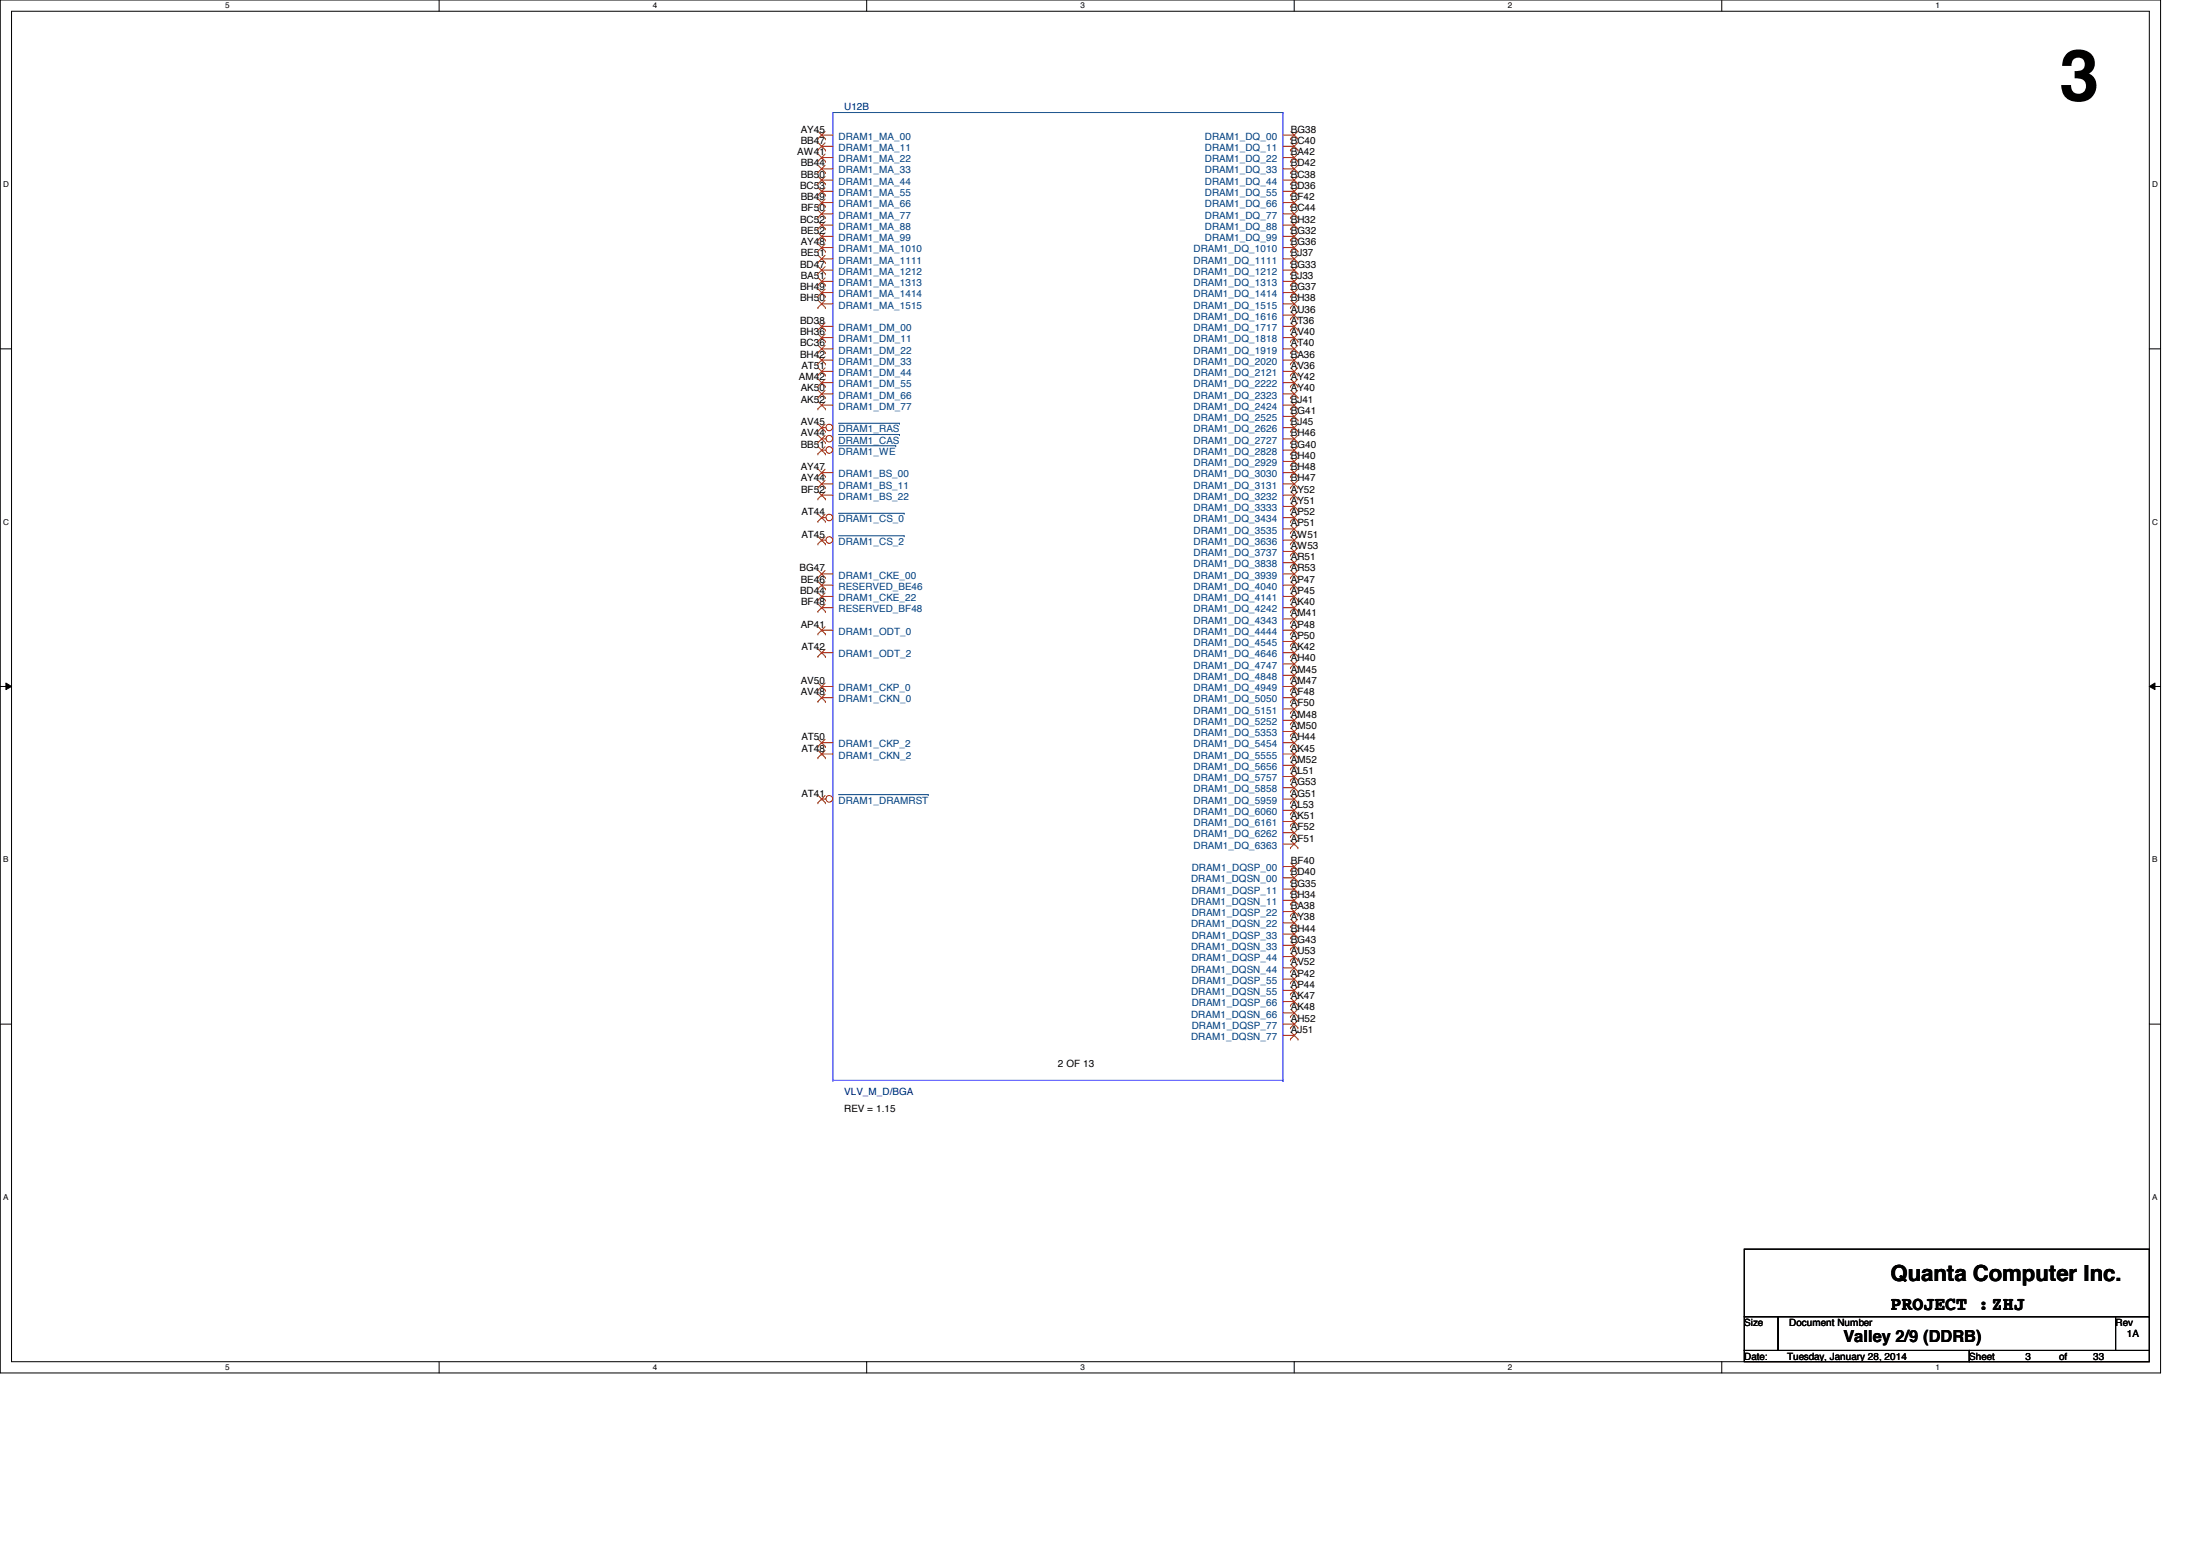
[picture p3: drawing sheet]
<svg xmlns="http://www.w3.org/2000/svg" width="297mm" height="210mm" viewBox="0 0 297 210" stroke-linecap="round" stroke-linejoin="round" font-family="sans-serif">
<path d="M0 0h292.6v185.9h-292.6zM1.6 1.5h289.5v182.9h-289.5z" fill="none" stroke="#000" stroke-width=".14"/>
<g fill="#fff">
<path d="M30.5 .2h.6v1.2h-.6z"/>
<path d="M30.5 184.6h.6v1.2h-.6z"/>
</g>
<path d="M59.5 0v1.5M59.5 184.4v1.5" fill="none" stroke="#000" stroke-width=".14"/>
<g fill="#fff">
<path d="M88.4 .2h.6v1.2h-.6z"/>
<path d="M88.4 184.6h.6v1.2h-.6z"/>
</g>
<path d="M117.4 0v1.5M117.4 184.4v1.5" fill="none" stroke="#000" stroke-width=".14"/>
<g fill="#fff">
<path d="M146.3 .2h.6v1.2h-.6z"/>
<path d="M146.3 184.6h.6v1.2h-.6z"/>
</g>
<path d="M175.3 0v1.5M175.3 184.4v1.5" fill="none" stroke="#000" stroke-width=".14"/>
<g fill="#fff">
<path d="M204.3 .2h.5v1.2h-.5z"/>
<path d="M204.3 184.6h.5v1.2h-.5z"/>
</g>
<path d="M233.2 0v1.5M233.2 184.4v1.5" fill="none" stroke="#000" stroke-width=".14"/>
<g fill="#fff">
<path d="M262.2 .2h.6v1.2h-.6z"/>
<path d="M262.2 184.6h.6v1.2h-.6z"/>
<path d="M.4 24.4h.8v1.2h-.8z"/>
<path d="M291.5 24.4h.8v1.2h-.8z"/>
<path d="M.4 70.1h.8v1.2h-.8z"/>
<path d="M291.5 70.1h.8v1.2h-.8z"/>
</g>
<path d="M0 47.2h1.6M291.1 47.2h1.5" fill="none" stroke="#000" stroke-width=".14"/>
<g fill="#fff">
<path d="M.4 115.8h.7v1.2h-.7z"/>
<path d="M291.5 115.8h.7v1.2h-.7z"/>
</g>
<path d="M0 93h1.6M.8 92.5l.8 .5-.8 .4zM291.1 93l.8-.5v.9zM291.1 93h1.5" fill="none" stroke="#000" stroke-width=".14"/>
<path d="M.8 92.5l.8 .5-.8 .4zM291.1 93l.8-.5v.9z" fill="#000"/>
<g fill="#fff">
<path d="M.4 161.5h.7v1.2h-.7z"/>
<path d="M291.5 161.5h.7v1.2h-.7z"/>
</g>
<path d="M0 138.7h1.6M291.1 138.7h1.5M236.3 169.2h54.8v9.1h-54.8zM236.3 178.3h4.5v4.6h-4.5zM240.8 178.3h45.8v4.6h-45.8zM286.6 178.3h4.5v4.6h-4.5zM236.3 182.9h30.4v1.5h-30.4zM266.7 182.9h24.4v1.5h-24.4z" fill="none" stroke="#000" stroke-width=".14"/>
<path d="M173.8 15.2h.1M173.8 15.2v131.1M173.8 15.2h-61v131.1M112.8 146.3h.1M112.8 146.3h61M173.8 146.3h.1" fill="none" stroke="#00f" stroke-width=".14"/>
<path d="M111.3 85.3h.1M111.3 94.5h.1M111.3 93h.1M111.3 85.3h1.5M111.3 94.5h1.5M111.3 93h1.5" fill="none" stroke="#f00" stroke-width=".14"/>
<path d="M110.8 85.9h.1M110.8 95h.1M110.8 93.5h.1M110.8 84.9l1 1M110.8 94l1 1M110.8 92.5l1 1M111.8 84.9l-1 1M111.8 94l-1 1M111.8 92.5l-1 1M111.8 85.9h.1M111.8 95h.1M111.8 93.5h.1" fill="none" stroke="#804000" stroke-width=".14"/>
<circle cx="112.3" cy="108.2" r=".45" fill="#fff"/>
<g fill="none" stroke="#f00" stroke-width=".14">
<path d="M173.8 19.8h1.5M173.8 18.3h1.5M175.3 19.8h.1M175.3 18.3h.1M173.8 39.6h1.5M173.8 38.1h1.5M173.8 36.6h1.5M173.8 35.1h1.5M173.8 33.5h1.5M173.8 32h1.5M173.8 30.5h1.5M173.8 29h1.5"/>
<path d="M173.8 27.4h1.5M173.8 25.9h1.5M173.8 24.4h1.5M173.8 22.9h1.5M173.8 21.3h1.5M175.3 39.6h.1M175.3 38.1h.1M175.3 36.6h.1M175.3 35.1h.1M175.3 33.5h.1M175.3 32h.1M175.3 30.5h.1"/>
<path d="M175.3 29h.1M175.3 27.4h.1M175.3 25.9h.1M175.3 24.4h.1M175.3 22.9h.1M175.3 21.3h.1M173.8 59.4h1.5M173.8 57.9h1.5M173.8 56.4h1.5M173.8 54.9h1.5M173.8 53.3h1.5M173.8 51.8h1.5"/>
<path d="M173.8 50.3h1.5M173.8 48.8h1.5M173.8 47.2h1.5M173.8 45.7h1.5M173.8 44.2h1.5M173.8 42.7h1.5M173.8 41.1h1.5M175.3 59.4h.1M175.3 57.9h.1M175.3 56.4h.1M175.3 54.9h.1M175.3 53.3h.1"/>
<path d="M175.3 51.8h.1M175.3 50.3h.1M175.3 48.8h.1M175.3 47.2h.1M175.3 45.7h.1M175.3 44.2h.1M175.3 42.7h.1M175.3 41.1h.1M111.3 77.7h.1M111.3 77.7h1.5M173.8 79.2h1.5M173.8 77.7h1.5"/>
<path d="M173.8 76.2h1.5M173.8 74.7h1.5M173.8 73.2h1.5M173.8 71.6h1.5M173.8 70.1h1.5M173.8 68.6h1.5M173.8 67.1h1.5M173.8 65.5h1.5M173.8 64h1.5M173.8 62.5h1.5M173.8 61h1.5M175.3 79.2h.1"/>
<path d="M175.3 77.7h.1M175.3 76.2h.1M175.3 74.7h.1M175.3 73.2h.1M175.3 71.6h.1M175.3 70.1h.1M175.3 68.6h.1M175.3 67.1h.1M175.3 65.5h.1M175.3 64h.1M175.3 62.5h.1M175.3 61h.1"/>
<path d="M111.3 88.4h.1M111.3 80.8h.1M111.3 88.4h1.5M111.3 80.8h1.5M173.8 99.1h1.5M173.8 97.5h1.5M173.8 96h1.5M173.8 94.5h1.5M173.8 93h1.5M173.8 91.4h1.5M173.8 89.9h1.5M173.8 88.4h1.5"/>
<path d="M173.8 86.9h1.5M173.8 85.3h1.5M173.8 83.8h1.5M173.8 82.3h1.5M173.8 80.8h1.5M175.3 99.1h.1M175.3 97.5h.1M175.3 96h.1M175.3 94.5h.1M175.3 93h.1M175.3 91.4h.1M175.3 89.9h.1"/>
<path d="M175.3 88.4h.1M175.3 86.9h.1M175.3 85.3h.1M175.3 83.8h.1M175.3 82.3h.1M175.3 80.8h.1M111.3 108.2h.6M111.3 108.2h.1M111.3 102.1h.1M111.3 100.6h.1M111.3 102.1h1.5M111.3 100.6h1.5"/>
<path d="M173.8 108.2h1.5M173.8 102.1h1.5M173.8 100.6h1.5M173.8 118.9h1.5M173.8 117.3h1.5M173.8 114.3h1.5M173.8 112.8h1.5M173.8 111.3h1.5M173.8 109.7h1.5M173.8 106.7h1.5M173.8 105.2h1.5M173.8 103.6h1.5"/>
<path d="M175.3 118.9h.1M175.3 117.3h.1M175.3 114.3h.1M175.3 112.8h.1M175.3 111.3h.1M175.3 109.7h.1M175.3 108.2h.1M175.3 106.7h.1M175.3 105.2h.1M175.3 103.6h.1M175.3 102.1h.1M175.3 100.6h.1"/>
<path d="M173.8 138.7h1.5M173.8 137.2h1.5M173.8 135.6h1.5M173.8 134.1h1.5M173.8 132.6h1.5M173.8 131.1h1.5M173.8 129.5h1.5M173.8 128h1.5M173.8 126.5h1.5M173.8 125h1.5M173.8 123.4h1.5M173.8 121.9h1.5"/>
<path d="M173.8 120.4h1.5M175.3 138.7h.1M175.3 137.2h.1M175.3 135.6h.1M175.3 134.1h.1M175.3 132.6h.1M175.3 131.1h.1M175.3 129.5h.1M175.3 128h.1M175.3 126.5h.1M175.3 125h.1M175.3 123.4h.1"/>
<path d="M175.3 121.9h.1M175.3 120.4h.1M173.8 140.2h1.5M175.3 140.2h.1"/>
<circle cx="112.3" cy="108.2" r=".45"/>
</g>
<g fill="none" stroke="#804000" stroke-width=".14">
<path d="M174.8 18.8h.1M174.8 19.3l1 1M174.8 17.8l1 1M175.8 19.3l-1 1M175.8 17.8l-1 1M175.8 18.8h.1M174.8 38.6h.1M174.8 37.1h.1M174.8 35.6h.1M174.8 34h.1M174.8 32.5h.1M174.8 31h.1"/>
<path d="M174.8 29.5h.1M174.8 27.9h.1M174.8 26.4h.1M174.8 24.9h.1M174.8 23.4h.1M174.8 21.8h.1M174.8 20.3h.1M174.8 39.2l1 .9M174.8 37.6l1 1M174.8 36.1l1 1M174.8 34.6l1 1M174.8 33.1l1 .9"/>
<path d="M174.8 31.5l1 1M174.8 30l1 1M174.8 28.5l1 1M174.8 27l1 .9M174.8 25.4l1 1M174.8 23.9l1 1M174.8 22.4l1 1M174.8 20.9l1 .9M175.8 39.2l-1 .9M175.8 37.6l-1 1M175.8 36.1l-1 1M175.8 34.6l-1 1"/>
<path d="M175.8 33.1l-1 .9M175.8 31.5l-1 1M175.8 30l-1 1M175.8 28.5l-1 1M175.8 27l-1 .9M175.8 25.4l-1 1M175.8 23.9l-1 1M175.8 22.4l-1 1M175.8 20.9l-1 .9M175.8 38.6h.1M175.8 37.1h.1M175.8 35.6h.1"/>
<path d="M175.8 34h.1M175.8 32.5h.1M175.8 31h.1M175.8 29.5h.1M175.8 27.9h.1M175.8 26.4h.1M175.8 24.9h.1M175.8 23.4h.1M175.8 21.8h.1M175.8 20.3h.1M174.8 59.9h.1M174.8 58.4h.1"/>
<path d="M174.8 56.9h.1M174.8 55.4h.1M174.8 53.8h.1M174.8 52.3h.1M174.8 50.8h.1M174.8 49.3h.1M174.8 47.8h.1M174.8 46.2h.1M174.8 44.7h.1M174.8 43.2h.1M174.8 41.7h.1M174.8 40.1h.1"/>
<path d="M174.8 59l1 .9M174.8 57.4l1 1M174.8 55.9l1 1M174.8 54.4l1 1M174.8 52.9l1 .9M174.8 51.4l1 .9M174.8 49.8l1 1M174.8 48.3l1 1M174.8 46.8l1 1M174.8 45.3l1 .9M174.8 43.7l1 1M174.8 42.2l1 1"/>
<path d="M174.8 40.7l1 1M175.8 59l-1 .9M175.8 57.4l-1 1M175.8 55.9l-1 1M175.8 54.4l-1 1M175.8 52.9l-1 .9M175.8 51.4l-1 .9M175.8 49.8l-1 1M175.8 48.3l-1 1M175.8 46.8l-1 1M175.8 45.3l-1 .9M175.8 43.7l-1 1"/>
<path d="M175.8 42.2l-1 1M175.8 40.7l-1 1M175.8 59.9h.1M175.8 58.4h.1M175.8 56.9h.1M175.8 55.4h.1M175.8 53.8h.1M175.8 52.3h.1M175.8 50.8h.1M175.8 49.3h.1M175.8 47.8h.1M175.8 46.2h.1"/>
<path d="M175.8 44.7h.1M175.8 43.2h.1M175.8 41.7h.1M175.8 40.1h.1M110.8 78.2h.1M110.8 77.3l1 .9M111.8 77.3l-1 .9M111.8 78.2h.1M174.8 79.8h.1M174.8 78.2h.1M174.8 76.7h.1M174.8 75.2h.1"/>
<path d="M174.8 73.7h.1M174.8 72.1h.1M174.8 70.6h.1M174.8 69.1h.1M174.8 67.6h.1M174.8 66h.1M174.8 64.5h.1M174.8 63h.1M174.8 61.5h.1M174.8 78.8l1 1M174.8 77.3l1 .9M174.8 75.7l1 1"/>
<path d="M174.8 74.2l1 1M174.8 72.7l1 1M174.8 71.2l1 .9M174.8 69.6l1 1M174.8 68.1l1 1M174.8 66.6l1 1M174.8 65.1l1 .9M174.8 63.5l1 1M174.8 62l1 1M174.8 60.5l1 1M175.8 78.8l-1 1M175.8 77.3l-1 .9"/>
<path d="M175.8 75.7l-1 1M175.8 74.2l-1 1M175.8 72.7l-1 1M175.8 71.2l-1 .9M175.8 69.6l-1 1M175.8 68.1l-1 1M175.8 66.6l-1 1M175.8 65.1l-1 .9M175.8 63.5l-1 1M175.8 62l-1 1M175.8 60.5l-1 1M175.8 79.8h.1"/>
<path d="M175.8 78.2h.1M175.8 76.7h.1M175.8 75.2h.1M175.8 73.7h.1M175.8 72.1h.1M175.8 70.6h.1M175.8 69.1h.1M175.8 67.6h.1M175.8 66h.1M175.8 64.5h.1M175.8 63h.1M175.8 61.5h.1"/>
<path d="M110.8 88.9h.1M110.8 81.3h.1M110.8 87.9l1 1M110.8 80.3l1 1M111.8 87.9l-1 1M111.8 80.3l-1 1M111.8 88.9h.1M111.8 81.3h.1M174.8 99.6h.1M174.8 98h.1M174.8 96.5h.1M174.8 95h.1"/>
<path d="M174.8 93.5h.1M174.8 91.9h.1M174.8 90.4h.1M174.8 88.9h.1M174.8 87.4h.1M174.8 85.9h.1M174.8 84.3h.1M174.8 82.8h.1M174.8 81.3h.1M174.8 98.6l1 1M174.8 97.1l1 .9M174.8 95.5l1 1"/>
<path d="M174.8 94l1 1M174.8 92.5l1 1M174.8 91l1 .9M174.8 89.5l1 .9M174.8 87.9l1 1M174.8 86.4l1 1M174.8 84.9l1 1M174.8 83.4l1 .9M174.8 81.8l1 1M174.8 80.3l1 1M175.8 98.6l-1 1M175.8 97.1l-1 .9"/>
<path d="M175.8 95.5l-1 1M175.8 94l-1 1M175.8 92.5l-1 1M175.8 91l-1 .9M175.8 89.5l-1 .9M175.8 87.9l-1 1M175.8 86.4l-1 1M175.8 84.9l-1 1M175.8 83.4l-1 .9M175.8 81.8l-1 1M175.8 80.3l-1 1M175.8 99.6h.1"/>
<path d="M175.8 98h.1M175.8 96.5h.1M175.8 95h.1M175.8 93.5h.1M175.8 91.9h.1M175.8 90.4h.1M175.8 88.9h.1M175.8 87.4h.1M175.8 85.9h.1M175.8 84.3h.1M175.8 82.8h.1M175.8 81.3h.1"/>
<path d="M110.8 108.7h.1M110.8 102.6h.1M110.8 101.1h.1M110.8 107.7l1 1M110.8 101.6l1 1M110.8 100.1l1 1M111.8 107.7l-1 1M111.8 101.6l-1 1M111.8 100.1l-1 1M111.8 108.7h.1M111.8 102.6h.1M111.8 101.1h.1"/>
<path d="M174.8 119.4h.1M174.8 117.9h.1M174.8 114.8h.1M174.8 113.3h.1M174.8 111.8h.1M174.8 110.2h.1M174.8 108.7h.1M174.8 107.2h.1M174.8 105.7h.1M174.8 104.1h.1M174.8 102.6h.1M174.8 101.1h.1"/>
<path d="M174.8 119.9l1 1M174.8 118.4l1 1M174.8 116.9l1 1M174.8 113.8l1 1M174.8 112.3l1 1M174.8 110.8l1 1M174.8 109.3l1 .9M174.8 107.7l1 1M174.8 106.2l1 1M174.8 104.7l1 1M174.8 103.2l1 .9M174.8 101.6l1 1"/>
<path d="M174.8 100.1l1 1M175.8 119.9l-1 1M175.8 118.4l-1 1M175.8 116.9l-1 1M175.8 113.8l-1 1M175.8 112.3l-1 1M175.8 110.8l-1 1M175.8 109.3l-1 .9M175.8 107.7l-1 1M175.8 106.2l-1 1M175.8 104.7l-1 1M175.8 103.2l-1 .9"/>
<path d="M175.8 101.6l-1 1M175.8 100.1l-1 1M175.8 119.4h.1M175.8 117.9h.1M175.8 114.8h.1M175.8 113.3h.1M175.8 111.8h.1M175.8 110.2h.1M175.8 108.7h.1M175.8 107.2h.1M175.8 105.7h.1M175.8 104.1h.1"/>
<path d="M175.8 102.6h.1M175.8 101.1h.1M174.8 139.2h.1M174.8 137.7h.1M174.8 136.1h.1M174.8 134.6h.1M174.8 133.1h.1M174.8 131.6h.1M174.8 130h.1M174.8 128.5h.1M174.8 127h.1M174.8 125.5h.1"/>
<path d="M174.8 124h.1M174.8 122.4h.1M174.8 120.9h.1M174.8 139.7l1 1M174.8 138.2l1 1M174.8 136.7l1 1M174.8 135.2l1 .9M174.8 133.6l1 1M174.8 132.1l1 1M174.8 130.6l1 1M174.8 129.1l1 .9M174.8 127.6l1 .9"/>
<path d="M174.8 126l1 1M174.8 124.5l1 1M174.8 123l1 1M174.8 121.5l1 .9M175.8 139.7l-1 1M175.8 138.2l-1 1M175.8 136.7l-1 1M175.8 135.2l-1 .9M175.8 133.6l-1 1M175.8 132.1l-1 1M175.8 130.6l-1 1M175.8 129.1l-1 .9"/>
<path d="M175.8 127.6l-1 .9M175.8 126l-1 1M175.8 124.5l-1 1M175.8 123l-1 1M175.8 121.5l-1 .9M175.8 139.2h.1M175.8 137.7h.1M175.8 136.1h.1M175.8 134.6h.1M175.8 133.1h.1M175.8 131.6h.1M175.8 130h.1"/>
<path d="M175.8 128.5h.1M175.8 127h.1M175.8 125.5h.1M175.8 124h.1M175.8 122.4h.1M175.8 120.9h.1M174.8 140.7h.1M175.8 140.7h.1"/>
</g>
<path d="M113.6 107.6h12.1M125.7 107.6h.1" fill="none" stroke="#004080" stroke-width=".14"/>
<circle cx="112.3" cy="73.1" r=".45" fill="#fff"/>
<g fill="none" stroke="#f00" stroke-width=".14">
<path d="M111.3 73.2h.6M111.3 73.2h.1"/>
<circle cx="112.3" cy="73.1" r=".45"/>
</g>
<path d="M110.8 73.7h.1M110.8 72.7l1 1M111.8 72.7l-1 1M111.8 73.7h.1" fill="none" stroke="#804000" stroke-width=".14"/>
<path d="M113.6 72.6h8.9M122.5 72.6h.1" fill="none" stroke="#004080" stroke-width=".14"/>
<circle cx="112.3" cy="70.1" r=".45" fill="#fff"/>
<g fill="none" stroke="#f00" stroke-width=".14">
<path d="M111.3 70.1h.6M111.3 70.1h.1M111.3 67.1h.1M111.3 65.5h.1M111.3 64h.1M111.3 67.1h1.5M111.3 65.5h1.5M111.3 64h1.5"/>
<circle cx="112.3" cy="70.1" r=".45"/>
</g>
<g fill="none" stroke="#804000" stroke-width=".14">
<path d="M110.8 70.6h.1M110.8 67.6h.1M110.8 66h.1M110.8 64.5h.1M110.8 69.6l1 1M110.8 66.6l1 1M110.8 65.1l1 .9M110.8 63.5l1 1M111.8 69.6l-1 1M111.8 66.6l-1 1M111.8 65.1l-1 .9M111.8 63.5l-1 1"/>
<path d="M111.8 70.6h.1M111.8 67.6h.1M111.8 66h.1M111.8 64.5h.1"/>
</g>
<path d="M113.6 69.5h8.9M122.5 69.5h.1" fill="none" stroke="#004080" stroke-width=".14"/>
<circle cx="112.3" cy="60.9" r=".45" fill="#fff"/>
<g fill="none" stroke="#f00" stroke-width=".14">
<path d="M111.3 61h.6M111.3 61h.1"/>
<circle cx="112.3" cy="60.9" r=".45"/>
</g>
<path d="M110.8 61.5h.1M110.8 60.5l1 1M111.8 60.5l-1 1M111.8 61.5h.1" fill="none" stroke="#804000" stroke-width=".14"/>
<path d="M113.6 60.4h7.7M121.3 60.4h.1" fill="none" stroke="#004080" stroke-width=".14"/>
<circle cx="112.3" cy="59.4" r=".45" fill="#fff"/>
<g fill="none" stroke="#f00" stroke-width=".14">
<path d="M111.3 59.4h.6M111.3 59.4h.1"/>
<circle cx="112.3" cy="59.4" r=".45"/>
</g>
<path d="M110.8 59.9h.1M110.8 59l1 .9M111.8 59l-1 .9M111.8 59.9h.1" fill="none" stroke="#804000" stroke-width=".14"/>
<path d="M113.6 58.8h8.2M121.8 58.8h.1" fill="none" stroke="#004080" stroke-width=".14"/>
<circle cx="112.3" cy="57.9" r=".45" fill="#fff"/>
<g fill="none" stroke="#f00" stroke-width=".14">
<path d="M111.3 19.8h.1M111.3 18.3h.1M111.3 19.8h1.5M111.3 18.3h1.5M111.3 39.6h.1M111.3 38.1h.1M111.3 36.6h.1M111.3 35.1h.1M111.3 33.5h.1M111.3 32h.1M111.3 30.5h.1M111.3 29h.1"/>
<path d="M111.3 27.4h.1M111.3 25.9h.1M111.3 24.4h.1M111.3 22.9h.1M111.3 21.3h.1M111.3 39.6h1.5M111.3 38.1h1.5M111.3 36.6h1.5M111.3 35.1h1.5M111.3 33.5h1.5M111.3 32h1.5M111.3 30.5h1.5"/>
<path d="M111.3 29h1.5M111.3 27.4h1.5M111.3 25.9h1.5M111.3 24.4h1.5M111.3 22.9h1.5M111.3 21.3h1.5M111.3 57.9h.6M111.3 57.9h.1M111.3 54.9h.1M111.3 53.3h.1M111.3 51.8h.1M111.3 50.3h.1"/>
<path d="M111.3 48.8h.1M111.3 47.2h.1M111.3 45.7h.1M111.3 44.2h.1M111.3 41.1h.1M111.3 54.9h1.5M111.3 53.3h1.5M111.3 51.8h1.5M111.3 50.3h1.5M111.3 48.8h1.5M111.3 47.2h1.5M111.3 45.7h1.5"/>
<path d="M111.3 44.2h1.5M111.3 41.1h1.5M111.3 79.2h.1M111.3 79.2h1.5M111.3 82.3h.1M111.3 82.3h1.5"/>
<circle cx="112.3" cy="57.9" r=".45"/>
</g>
<g fill="none" stroke="#804000" stroke-width=".14">
<path d="M110.8 18.8h.1M110.8 19.3l1 1M110.8 17.8l1 1M111.8 19.3l-1 1M111.8 17.8l-1 1M111.8 18.8h.1M110.8 38.6h.1M110.8 37.1h.1M110.8 35.6h.1M110.8 34h.1M110.8 32.5h.1M110.8 31h.1"/>
<path d="M110.8 29.5h.1M110.8 27.9h.1M110.8 26.4h.1M110.8 24.9h.1M110.8 23.4h.1M110.8 21.8h.1M110.8 20.3h.1M110.8 39.2l1 .9M110.8 37.6l1 1M110.8 36.1l1 1M110.8 34.6l1 1M110.8 33.1l1 .9"/>
<path d="M110.8 31.5l1 1M110.8 30l1 1M110.8 28.5l1 1M110.8 27l1 .9M110.8 25.4l1 1M110.8 23.9l1 1M110.8 22.4l1 1M110.8 20.9l1 .9M111.8 39.2l-1 .9M111.8 37.6l-1 1M111.8 36.1l-1 1M111.8 34.6l-1 1"/>
<path d="M111.8 33.1l-1 .9M111.8 31.5l-1 1M111.8 30l-1 1M111.8 28.5l-1 1M111.8 27l-1 .9M111.8 25.4l-1 1M111.8 23.9l-1 1M111.8 22.4l-1 1M111.8 20.9l-1 .9M111.8 38.6h.1M111.8 37.1h.1M111.8 35.6h.1"/>
<path d="M111.8 34h.1M111.8 32.5h.1M111.8 31h.1M111.8 29.5h.1M111.8 27.9h.1M111.8 26.4h.1M111.8 24.9h.1M111.8 23.4h.1M111.8 21.8h.1M111.8 20.3h.1M110.8 58.4h.1M110.8 55.4h.1"/>
<path d="M110.8 53.8h.1M110.8 52.3h.1M110.8 50.8h.1M110.8 49.3h.1M110.8 47.8h.1M110.8 46.2h.1M110.8 44.7h.1M110.8 41.7h.1M110.8 40.1h.1M110.8 57.4l1 1M110.8 54.4l1 1M110.8 52.9l1 .9"/>
<path d="M110.8 51.4l1 .9M110.8 49.8l1 1M110.8 48.3l1 1M110.8 46.8l1 1M110.8 45.3l1 .9M110.8 43.7l1 1M110.8 40.7l1 1M111.8 57.4l-1 1M111.8 54.4l-1 1M111.8 52.9l-1 .9M111.8 51.4l-1 .9M111.8 49.8l-1 1"/>
<path d="M111.8 48.3l-1 1M111.8 46.8l-1 1M111.8 45.3l-1 .9M111.8 43.7l-1 1M111.8 40.7l-1 1M111.8 58.4h.1M111.8 55.4h.1M111.8 53.8h.1M111.8 52.3h.1M111.8 50.8h.1M111.8 49.3h.1M111.8 47.8h.1"/>
<path d="M111.8 46.2h.1M111.8 44.7h.1M111.8 41.7h.1M111.8 40.1h.1M110.8 79.8h.1M110.8 78.8l1 1M111.8 78.8l-1 1M111.8 79.8h.1M110.8 82.8h.1M110.8 81.8l1 1M111.8 81.8l-1 1M111.8 82.8h.1"/>
</g>
<path d="M113.6 57.3h8.2M121.8 57.3h.1" fill="none" stroke="#004080" stroke-width=".14"/>
<text font-size="9.7" x="278.9" y="13.6">3</text>
<text font-size="3" x="256.1" y="173.4">Quanta Computer Inc.</text>
<text font-size="2.6" x="256.1" y="177.4">PROJECT :ZHJ</text>
<text font-size="2.2" x="249.7" y="181.7">Valley 2/9 (DDRB)</text>
<g font-size="1.4">
<text x="108.5" y="17.9">AY45</text>
<text x="174.8" y="17.9">BG38</text>
<text x="108" y="21">AW41</text>
<text x="108.5" y="22.5">BB44</text>
<text x="108.5" y="19.5">BB47</text>
<text x="174.8" y="22.5">BD42</text>
<text x="174.8" y="21">BA42</text>
<text x="174.8" y="19.5">BC40</text>
<text x="108.4" y="25.6">BC53</text>
<text x="108.5" y="27.1">BB49</text>
<text x="108.5" y="24">BB50</text>
<text x="108.5" y="28.6">BF50</text>
<text x="174.8" y="28.6">BC44</text>
<text x="174.8" y="27.1">BF42</text>
<text x="174.8" y="25.6">BD36</text>
<text x="174.8" y="24">BC38</text>
<text x="108.4" y="30.1">BC52</text>
<text x="108.5" y="34.7">BE51</text>
<text x="108.5" y="33.2">AY48</text>
<text x="108.5" y="31.7">BE52</text>
<text x="174.8" y="34.7">BJ37</text>
<text x="174.8" y="33.2">BG36</text>
<text x="174.8" y="31.7">BG32</text>
<text x="174.8" y="30.1">BH32</text>
<text x="108.4" y="40.8">BH50</text>
<text x="108.4" y="39.3">BH49</text>
<text x="108.4" y="36.2">BD47</text>
<text x="108.5" y="37.8">BA51</text>
<text x="174.8" y="40.8">BH38</text>
<text x="174.8" y="39.3">BG37</text>
<text x="174.8" y="37.8">BJ33</text>
<text x="174.8" y="36.2">BG33</text>
<text x="108.4" y="46.9">BC36</text>
<text x="108.4" y="45.4">BH36</text>
<text x="108.4" y="43.9">BD38</text>
<text x="174.8" y="46.9">AT40</text>
<text x="174.8" y="45.4">AV40</text>
<text x="174.8" y="43.9">AT36</text>
<text x="174.8" y="42.3">AU36</text>
<text x="108.2" y="51.5">AM42</text>
<text x="108.4" y="48.4">BH42</text>
<text x="108.5" y="53">AK50</text>
<text x="108.5" y="50">AT51</text>
<text x="174.8" y="53">AY40</text>
<text x="174.8" y="51.5">AY42</text>
<text x="174.8" y="50">AV36</text>
<text x="174.8" y="48.4">BA36</text>
<text x="108.5" y="59.1">AV44</text>
<text x="108.5" y="57.6">AV45</text>
<text x="108.5" y="54.5">AK52</text>
<text x="174.8" y="59.1">BH46</text>
<text x="174.8" y="57.6">BJ45</text>
<text x="174.8" y="56">BG41</text>
<text x="174.8" y="54.5">BJ41</text>
<text x="108.5" y="60.6">BB51</text>
<text x="108.5" y="65.2">AY44</text>
<text x="108.5" y="63.7">AY47</text>
<text x="174.8" y="65.2">BH47</text>
<text x="174.8" y="63.7">BH48</text>
<text x="174.8" y="62.1">BH40</text>
<text x="174.8" y="60.6">BG40</text>
<text x="108.5" y="66.7">BF52</text>
<text x="108.5" y="69.8">AT44</text>
<text x="174.8" y="71.3">AP51</text>
<text x="174.8" y="69.8">AP52</text>
<text x="174.8" y="68.2">AY51</text>
<text x="174.8" y="66.7">AY52</text>
<text x="108.3" y="77.4">BG47</text>
<text x="108.5" y="72.8">AT45</text>
<text x="174.8" y="77.4">AR53</text>
<text x="174.8" y="75.9">AR51</text>
<text x="174.8" y="74.3">AW53</text>
<text x="174.8" y="72.8">AW51</text>
<text x="108.4" y="80.4">BD44</text>
<text x="108.5" y="78.9">BE46</text>
<text x="108.5" y="82">BF48</text>
<text x="174.8" y="83.5">AM41</text>
<text x="174.8" y="82">AK40</text>
<text x="174.8" y="80.4">AP45</text>
<text x="174.8" y="78.9">AP47</text>
<text x="108.5" y="85">AP41</text>
<text x="108.5" y="88.1">AT42</text>
<text x="174.8" y="89.6">AH40</text>
<text x="174.8" y="88.1">AK42</text>
<text x="174.8" y="86.5">AP50</text>
<text x="174.8" y="85">AP48</text>
<text x="108.5" y="94.1">AV48</text>
<text x="108.5" y="92.6">AV50</text>
<text x="174.8" y="95.7">AF50</text>
<text x="174.8" y="94.1">AF48</text>
<text x="174.8" y="92.6">AM47</text>
<text x="174.8" y="91.1">AM45</text>
<text x="108.5" y="101.8">AT48</text>
<text x="108.5" y="100.2">AT50</text>
<text x="174.8" y="101.8">AK45</text>
<text x="174.8" y="100.2">AH44</text>
<text x="174.8" y="98.7">AM50</text>
<text x="174.8" y="97.2">AM48</text>
<text x="108.5" y="107.9">AT41</text>
<text x="174.8" y="107.9">AG51</text>
<text x="174.8" y="106.3">AG53</text>
<text x="174.8" y="104.8">AL51</text>
<text x="174.8" y="103.3">AM52</text>
<text x="174.8" y="114">AF51</text>
<text x="174.8" y="112.4">AF52</text>
<text x="174.8" y="110.9">AK51</text>
<text x="174.8" y="109.4">AL53</text>
<text x="174.8" y="118.5">BD40</text>
<text x="174.8" y="117">BF40</text>
<text x="174.8" y="124.6">AY38</text>
<text x="174.8" y="123.1">BA38</text>
<text x="174.8" y="121.6">BH34</text>
<text x="174.8" y="120.1">BG35</text>
<text x="174.8" y="130.7">AV52</text>
<text x="174.8" y="129.2">AU53</text>
<text x="174.8" y="127.7">BG43</text>
<text x="174.8" y="126.2">BH44</text>
<text x="174.8" y="136.8">AK48</text>
<text x="174.8" y="135.3">AK47</text>
<text x="174.8" y="133.8">AP44</text>
<text x="174.8" y="132.2">AP42</text>
<text x="174.8" y="139.9">AJ51</text>
<text x="174.8" y="138.3">AH52</text>
<text x="143.3" y="144.5">2 OF 13</text>
<text x="114.3" y="150.6">REV = 1.15</text>
<text x="236.3" y="179.5">Size</text>
<text x="242.4" y="179.5">Document Number</text>
<text x="286.6" y="179.5">Rev</text>
<text x="236.3" y="184.1">Date:</text>
<text x="242.1" y="184.1">Tuesday, January 28, 2014</text>
<text x="266.7" y="184.1">Sheet</text>
<text x="274.4" y="184.1">3</text>
<text x="278.9" y="184.1">of</text>
<text x="283.5" y="184.1">33</text>
<text x="288.1" y="181.1">1A</text>
</g>
<g font-size="1.4" fill="#000080">
<text x="114.3" y="14.9">U12B</text>
<text x="114.3" y="148.3">VLV_M_D/BGA</text>
</g>
<g font-size="1.4" fill="#004080">
<text x="113.6" y="23.5">DRAM1_MA_33</text>
<text x="113.6" y="22">DRAM1_MA_22</text>
<text x="113.6" y="20.4">DRAM1_MA_11</text>
<text x="113.6" y="18.9">DRAM1_MA_00</text>
<text x="163.2" y="23.5">DRAM1_DQ_33</text>
<text x="163.2" y="22">DRAM1_DQ_22</text>
<text x="163.2" y="20.4">DRAM1_DQ_11</text>
<text x="163.2" y="18.9">DRAM1_DQ_00</text>
<text x="113.6" y="29.6">DRAM1_MA_77</text>
<text x="113.6" y="28.1">DRAM1_MA_66</text>
<text x="113.6" y="26.5">DRAM1_MA_55</text>
<text x="113.6" y="25">DRAM1_MA_44</text>
<text x="163.2" y="29.6">DRAM1_DQ_77</text>
<text x="163.2" y="28.1">DRAM1_DQ_66</text>
<text x="163.2" y="26.5">DRAM1_DQ_55</text>
<text x="163.2" y="25">DRAM1_DQ_44</text>
<text x="113.6" y="35.7">DRAM1_MA_1111</text>
<text x="113.6" y="34.2">DRAM1_MA_1010</text>
<text x="113.6" y="32.6">DRAM1_MA_99</text>
<text x="113.6" y="31.1">DRAM1_MA_88</text>
<text x="161.7" y="35.7">DRAM1_DQ_1111</text>
<text x="161.7" y="34.2">DRAM1_DQ_1010</text>
<text x="163.2" y="32.6">DRAM1_DQ_99</text>
<text x="163.2" y="31.1">DRAM1_DQ_88</text>
<text x="113.6" y="41.8">DRAM1_MA_1515</text>
<text x="113.6" y="40.3">DRAM1_MA_1414</text>
<text x="113.6" y="38.7">DRAM1_MA_1313</text>
<text x="113.6" y="37.2">DRAM1_MA_1212</text>
<text x="161.7" y="41.8">DRAM1_DQ_1515</text>
<text x="161.7" y="40.3">DRAM1_DQ_1414</text>
<text x="161.7" y="38.7">DRAM1_DQ_1313</text>
<text x="161.7" y="37.2">DRAM1_DQ_1212</text>
<text x="113.6" y="47.9">DRAM1_DM_22</text>
<text x="113.6" y="46.4">DRAM1_DM_11</text>
<text x="113.6" y="44.8">DRAM1_DM_00</text>
<text x="161.7" y="47.9">DRAM1_DQ_1919</text>
<text x="161.7" y="46.4">DRAM1_DQ_1818</text>
<text x="161.7" y="44.8">DRAM1_DQ_1717</text>
<text x="161.7" y="43.3">DRAM1_DQ_1616</text>
<text x="113.6" y="54">DRAM1_DM_66</text>
<text x="113.6" y="52.5">DRAM1_DM_55</text>
<text x="113.6" y="50.9">DRAM1_DM_44</text>
<text x="113.6" y="49.4">DRAM1_DM_33</text>
<text x="161.7" y="54">DRAM1_DQ_2323</text>
<text x="161.7" y="52.5">DRAM1_DQ_2222</text>
<text x="161.7" y="50.9">DRAM1_DQ_2121</text>
<text x="161.7" y="49.4">DRAM1_DQ_2020</text>
<text x="113.6" y="58.5">DRAM1_RAS</text>
<text x="113.6" y="55.5">DRAM1_DM_77</text>
<text x="161.7" y="58.5">DRAM1_DQ_2626</text>
<text x="161.7" y="57">DRAM1_DQ_2525</text>
<text x="161.7" y="55.5">DRAM1_DQ_2424</text>
<text x="113.6" y="64.6">DRAM1_BS_00</text>
<text x="113.6" y="61.6">DRAM1_WE</text>
<text x="113.6" y="60.1">DRAM1_CAS</text>
<text x="161.7" y="64.6">DRAM1_DQ_3030</text>
<text x="161.7" y="63.1">DRAM1_DQ_2929</text>
<text x="161.7" y="61.6">DRAM1_DQ_2828</text>
<text x="161.7" y="60.1">DRAM1_DQ_2727</text>
<text x="113.6" y="70.7">DRAM1_CS_0</text>
<text x="113.6" y="67.7">DRAM1_BS_22</text>
<text x="113.6" y="66.2">DRAM1_BS_11</text>
<text x="161.7" y="70.7">DRAM1_DQ_3434</text>
<text x="161.7" y="69.2">DRAM1_DQ_3333</text>
<text x="161.7" y="67.7">DRAM1_DQ_3232</text>
<text x="161.7" y="66.2">DRAM1_DQ_3131</text>
<text x="113.6" y="73.8">DRAM1_CS_2</text>
<text x="161.7" y="76.8">DRAM1_DQ_3838</text>
<text x="161.7" y="75.3">DRAM1_DQ_3737</text>
<text x="161.7" y="73.8">DRAM1_DQ_3636</text>
<text x="161.7" y="72.3">DRAM1_DQ_3535</text>
<text x="113.6" y="81.4">DRAM1_CKE_22</text>
<text x="113.6" y="78.4">DRAM1_CKE_00</text>
<text x="113.6" y="82.9">RESERVED_BF48</text>
<text x="113.6" y="79.9">RESERVED_BE46</text>
<text x="161.7" y="82.9">DRAM1_DQ_4242</text>
<text x="161.7" y="81.4">DRAM1_DQ_4141</text>
<text x="161.7" y="79.9">DRAM1_DQ_4040</text>
<text x="161.7" y="78.4">DRAM1_DQ_3939</text>
<text x="113.6" y="86">DRAM1_ODT_0</text>
<text x="113.6" y="89">DRAM1_ODT_2</text>
<text x="161.7" y="89">DRAM1_DQ_4646</text>
<text x="161.7" y="87.5">DRAM1_DQ_4545</text>
<text x="161.7" y="86">DRAM1_DQ_4444</text>
<text x="161.7" y="84.5">DRAM1_DQ_4343</text>
<text x="113.6" y="95.1">DRAM1_CKN_0</text>
<text x="113.6" y="93.6">DRAM1_CKP_0</text>
<text x="161.7" y="95.1">DRAM1_DQ_5050</text>
<text x="161.7" y="93.6">DRAM1_DQ_4949</text>
<text x="161.7" y="92.1">DRAM1_DQ_4848</text>
<text x="161.7" y="90.6">DRAM1_DQ_4747</text>
<text x="113.6" y="101.2">DRAM1_CKP_2</text>
<text x="161.7" y="101.2">DRAM1_DQ_5454</text>
<text x="161.7" y="99.7">DRAM1_DQ_5353</text>
<text x="161.7" y="98.2">DRAM1_DQ_5252</text>
<text x="161.7" y="96.6">DRAM1_DQ_5151</text>
<text x="113.6" y="102.7">DRAM1_CKN_2</text>
<text x="161.7" y="107.3">DRAM1_DQ_5858</text>
<text x="161.7" y="105.8">DRAM1_DQ_5757</text>
<text x="161.7" y="104.3">DRAM1_DQ_5656</text>
<text x="161.7" y="102.7">DRAM1_DQ_5555</text>
<text x="113.6" y="108.8">DRAM1_DRAMRST</text>
<text x="161.7" y="113.4">DRAM1_DQ_6262</text>
<text x="161.7" y="111.9">DRAM1_DQ_6161</text>
<text x="161.7" y="110.4">DRAM1_DQ_6060</text>
<text x="161.7" y="108.8">DRAM1_DQ_5959</text>
<text x="161.3" y="119.5">DRAM1_DQSN_00</text>
<text x="161.4" y="118">DRAM1_DQSP_00</text>
<text x="161.7" y="114.9">DRAM1_DQ_6363</text>
<text x="161.3" y="125.6">DRAM1_DQSN_22</text>
<text x="161.3" y="122.6">DRAM1_DQSN_11</text>
<text x="161.4" y="124.1">DRAM1_DQSP_22</text>
<text x="161.4" y="121">DRAM1_DQSP_11</text>
<text x="161.3" y="131.7">DRAM1_DQSN_44</text>
<text x="161.3" y="128.7">DRAM1_DQSN_33</text>
<text x="161.4" y="130.2">DRAM1_DQSP_44</text>
<text x="161.4" y="127.1">DRAM1_DQSP_33</text>
<text x="161.3" y="137.8">DRAM1_DQSN_66</text>
<text x="161.3" y="134.7">DRAM1_DQSN_55</text>
<text x="161.4" y="136.3">DRAM1_DQSP_66</text>
<text x="161.4" y="133.2">DRAM1_DQSP_55</text>
<text x="161.3" y="140.8">DRAM1_DQSN_77</text>
<text x="161.4" y="139.3">DRAM1_DQSP_77</text>
</g>
<g font-size="1.1">
<text x="30.5" y="1.1">5</text>
<text x="88.4" y="1.1">4</text>
<text x="146.3" y="1.1">3</text>
<text x="204.3" y="1.1">2</text>
<text x="262.2" y="1.1">1</text>
<text x=".4" y="25.4">D</text>
<text x="291.5" y="25.4">D</text>
<text x=".4" y="71.1">C</text>
<text x="291.5" y="71.1">C</text>
<text x=".4" y="116.8">B</text>
<text x="291.5" y="116.8">B</text>
<text x=".4" y="162.5">A</text>
<text x="291.5" y="162.5">A</text>
<text x="30.5" y="185.5">5</text>
<text x="88.4" y="185.5">4</text>
<text x="146.3" y="185.5">3</text>
<text x="204.3" y="185.5">2</text>
<text x="262.2" y="185.5">1</text>
</g>
</svg>
